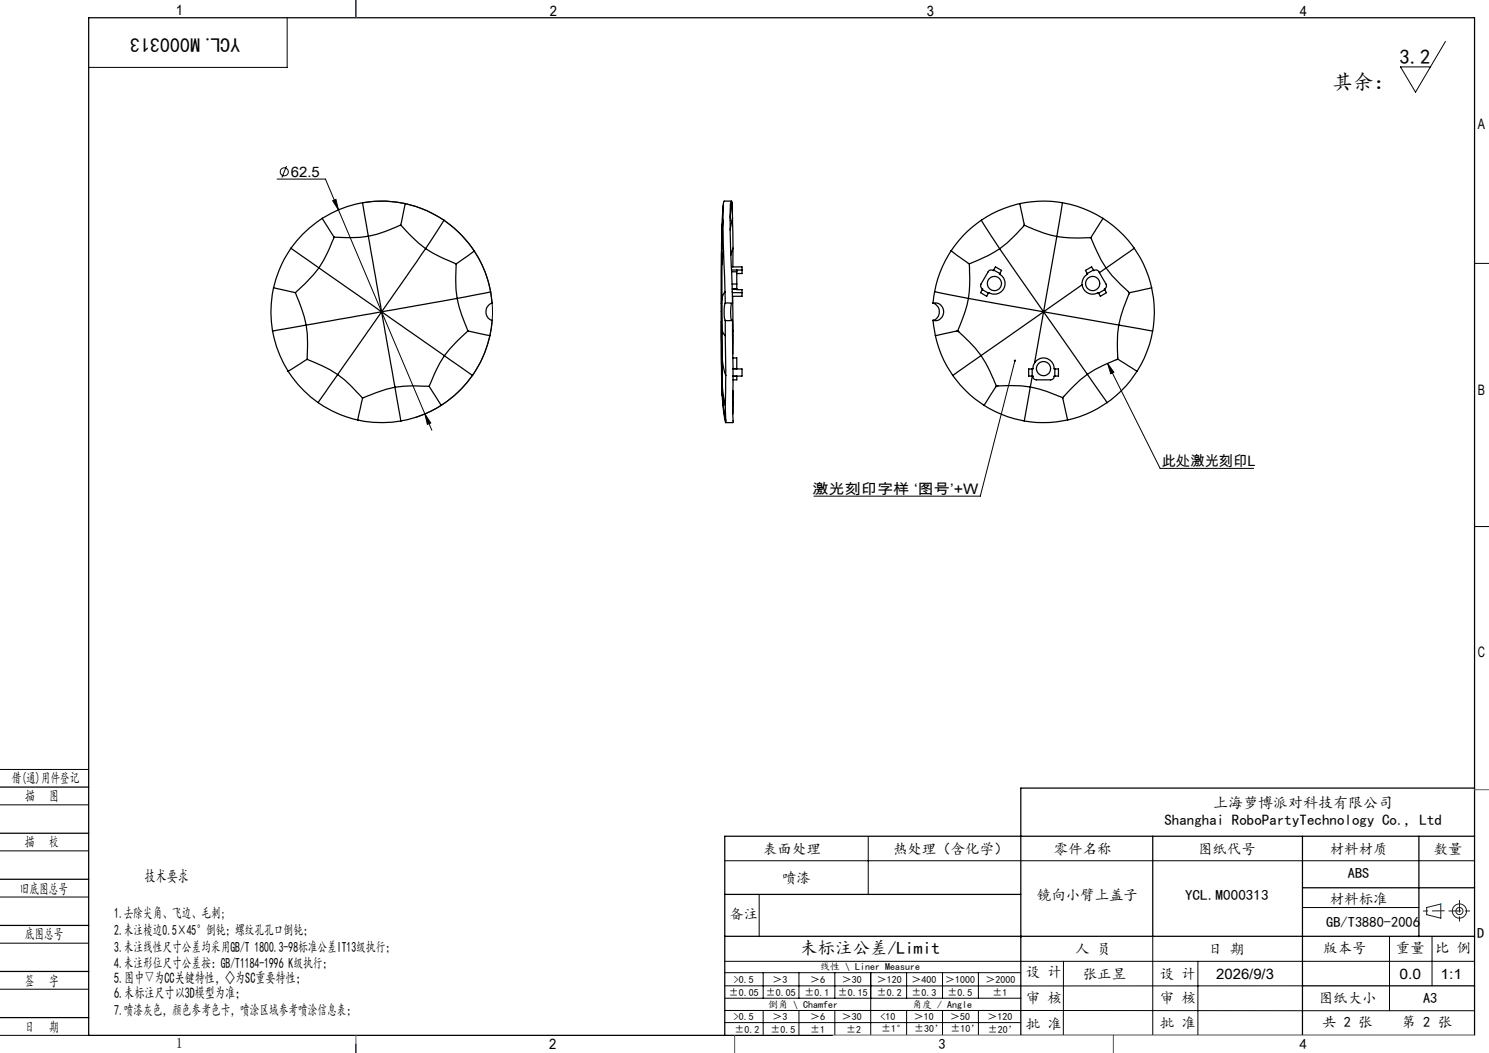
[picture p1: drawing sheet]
<svg xmlns="http://www.w3.org/2000/svg" width="420mm" height="297mm" viewBox="0 0 420 297" stroke-linecap="round" stroke-linejoin="round" font-family="sans-serif">
<g fill="none" stroke="#000" stroke-width=".28">
<path d="M100.4 0v5M81 5v14h-56M407.7 11.7l-8.4 14.3-4.3-7.1h8.5M78.2 50.5h13.6l3.7 8.7M80.8 46.8l-1.3 3.3M93.8 56.6l1-.4 .7 3zM95.5 59.2l24.3 57.5M102.3 57.2a31.3 31.3 0 0 1 35.7 23.4 31.3 31.3 0 0 1-20.9 37.2M415.9 74.3h4.1M119.8 116.7l1.7 2.6-1 .4zM119.8 116.7l2 4.7M286.3 101.7l-9.8 38.2h-46.9"/>
<path d="M312.4 102.5l1.8 2.5-.9 .4zM312.4 102.5l14.8 29.6h26.4M415.9 148.5h4.1M0 217h25M0 227h25M0 240h25M244.9 236v16.3M0 253h25M204.4 242.8h211.5M214.1 252.4v11.8M367.4 256h32.8M0 266h25"/>
<path d="M0 279h25M204.4 271.1h211.5M204.4 278.1h163M204.4 274.4h83.5M215.3 274.4v7.1M225.4 274.4v7.1M235.5 274.4v7.1M245.6 274.4v17.6M255.7 274.4v7.1M265.9 274.4v7.1M276 274.4v7.1M300 271.1l-.1 21"/>
<path d="M325.2 264.1v27.9M337.9 271.1v20.9M391.9 264.1v21M403.9 264.1v14M0 292h25M100.4 294.5v2.5M204.4 285l211.5 .1M204.4 288.4h83.5M204.5 281.5h83.5M215.3 285v7M225.4 285v7M235.5 285v7"/>
<path d="M255.7 285v7M265.9 285v7M276 285v7M287.9 292h128"/>
<circle cx="80.2" cy="48.5" r="1.14"/>
</g>
<g fill="none" stroke="#191924" stroke-width=".28">
<path d="M402.4 256l4-1v4l-4-1z"/>
<circle cx="411.7" cy="257" r="1"/>
<circle cx="411.7" cy="257" r="2"/>
</g>
<g fill="none" stroke="#000" stroke-width=".35">
<path d="M25 5h390.9v287h-390.9zM102.3 57.2l1.6 9.4M102.3 57.2a30.7 30.7 0 0 1 12 .2M102.3 57.2a31.6 31.6 0 0 0-11.4 4.4M114.3 57.4l-1.3 6.1M114.3 57.4a31 31 0 0 1 10.9 4.7M204 57.9l-.4 6v6.2M204.3 56.8l-.3 1.5-.1 3.8M204.3 56.7h2M206.1 57.4l-.1 .8a355.3 355.3 0 0 0 .6 25.4v2l-2-.1M206.1 57.4l-.1 .6M206.5 57.2l-.2-.5-.2 .7"/>
<path d="M206.5 57.2l.1 4.4M206.5 57.2l-.5 4.4M287.7 57.4l1.3 6.1M287.7 57.4l-2.7 .8a30.6 30.6 0 0 0-8.2 3.9M299.7 57.2l-1.6 9.5M299.7 57.2a32.3 32.3 0 0 1 11.4 4.4M299.7 57.2l-1.2-.2a32.2 32.2 0 0 0-10.8 .4M82.1 70l7.9 5.6M82.1 70a32.8 32.8 0 0 0-4.9 11.2M90 75.6l17.6 12.3M90 75.6l-3.3 3.7-3.4 3.2M90.9 61.6l3.4 5.3"/>
<path d="M90.9 61.6a33.4 33.4 0 0 0-8.8 8.4M94.3 66.9l-1.9 4.4-2.4 4.3M103.9 66.6l3.7 21.3M103.9 66.6l-4.9 .4-4.7-.1M113 63.5l3.3 3.4 3.8 3.2M113 63.5l-4.4 1.8-4.7 1.3M120.1 70.1l-12.5 17.8M120.1 70.1l4.2 2.4 4.4 1.9M125.2 62.1l-5.1 8M125.2 62.1a32.1 32.1 0 0 1 8.6 8.7M128.7 74.4l-.1 7.3 .3 2.5M133.8 70.8l-5.1 3.6"/>
<path d="M133.8 70.8a30.1 30.1 0 0 1 4.6 11.5M203.6 70.1l.1 4.3M203.6 70.1l-.1 15.6M203.6 63.8l-.1 21.9M203.7 74.4l-.1 9.8M203.7 63.2v.3M203.9 62.1l.2 8.7M203.9 62.1l-.3 8M204.1 70.8l.4 11.5M204.1 70.8l-.4 3.6M206.3 75.3h3v1.8h-1.5M206.3 76.2h3"/>
<path d="M206.3 76.7h1.5M206.6 61.6l.2 8.4M206.6 61.6l-.6 3.3M206.8 70l-.1 5.3M206.8 70l-.6 2M207.8 76.2v.5M207.8 76.7v3.4M268.3 70.7l5.1 3.7M268.3 70.7l-.6 1a30.7 30.7 0 0 0-4.1 10.6M273.4 74.4a56 56 0 0 1-.2 9.8M276.8 62.1l5.2 8.1M276.8 62.1l-1 .8a30.3 30.3 0 0 0-7.5 7.8"/>
<path d="M280.3 76.2l-.1 .1a1.01 1.01 0 0 0-1.5 .4l-2 3.4a1.07 1.07 0 0 0 .5 1.4l-.1 .2M280.3 76.2l.5-.9 1.7 1-.5 .8M280.3 76.2l1.7 .9M282 70.2a54.2 54.2 0 0 1-8.6 4.2M282 70.2l12.4 17.7M282 77.1l-.1 .2a3 3 0 0 1 1.2 4.2 3 3 0 0 1-4.2 1l-.1 .2M289 63.5a44.8 44.8 0 0 0 9.1 3.2M289 63.5l-4.9 5-2.1 1.7M298.1 66.7a48.4 48.4 0 0 0 9.6 .3M298.1 66.7l-3.7 21.2M306.7 77.1l.1 .2a3 3 0 0 0-1.2 4.2 3 3 0 0 0 4.2 1l.1 .2M307.7 67l2.9 6.4 1.4 2.2"/>
<path d="M308.4 76.2l.1 .1a1.01 1.01 0 0 1 1.5 .4l2 3.4a.99 .99 0 0 1-.5 1.4l.1 .2M308.4 76.2l-.5-.9-1.7 1 .5 .8M308.4 76.2l-1.7 .9M311.1 61.6l-3.4 5.4M311.1 61.6a32.4 32.4 0 0 1 8.8 8.4M312 75.6l1.6 2 5 5M312 75.6l-1.9 1.3M319.9 70l-7.9 5.6M319.9 70a31.8 31.8 0 0 1 4.9 11.2M76.9 93.4a32.2 32.2 0 0 0 4.4 11.3M77.2 81.2l6.1 1.3M77.2 81.2a32.9 32.9 0 0 0-.3 12.2"/>
<path d="M83.3 82.5l1.8 4.5 1.3 4.7M86.4 91.7l.3 4.9-.1 4.7M86.4 91.7l-9.5 1.7M107.6 87.9l17.7 12.4M107.6 87.9l3.8 21.3M107.6 87.9l-12.3 17.8M107.6 87.9l-21.2 3.8M128.9 84.2l-21.3 3.7M128.9 84.2l1.3 4.7 1.8 4.4M132 93.3l-3.4 3.3-3.3 3.7M132 93.3l6.2 1.4M138.2 94.7a31.3 31.3 0 0 1-4.9 11.2"/>
<path d="M138.4 82.3l-9.5 1.9M138.4 82.3l.4 3.2a2.56 2.56 0 0 0-1.7 2.4 2.56 2.56 0 0 0 1.7 2.5l-.6 4.3M138.8 85.5h-.1M138.8 90.3h-.1M203.5 90.7l.2 20.8M203.5 87.9l.2 12.4M203.5 85.7v2.2M203.5 87.9v2.8M203.5 90.7l.2 18.5M203.6 84.2l.2 9.1M203.6 84.2l-.1 3.7M203.8 93.3l.8 1.4"/>
<path d="M203.8 93.3l-.1 7M204.5 82.3l-.9 1.9M204.5 82.3l.1 3.2M204.6 90.4v4.3M204.6 85.5l-.3 1.7v2l.3 1.2M204.6 90.4l2-.1 .2 13v15.9h-2.2l.1-.5M204.6 94.7l.1 11.2M206.4 85.5a8.5 8.5 0 0 0 .1 4.9M206.5 80.1h1.3M206.6 81.5h1.2M206.6 82.5h2.7M206.6 93.3l.2 .1"/>
<path d="M206.7 83.6l.1 9.8M206.8 93.4l-.1 6.4M207.8 80.1v1.4M207.8 81.5v.2h1.5v1.9h-2.7M263.2 85.5h.1M263.2 90.4h.1M263.3 85.5a2.59 2.59 0 0 1 1.7 2.4 2.59 2.59 0 0 1-1.7 2.4M263.6 82.3l9.6 1.9M263.6 82.3l-.4 3.3a2.43 2.43 0 0 1 3 2.3 2.43 2.43 0 0 1-3 2.4l.6 4.4M263.8 94.7l.4 1.6a30 30 0 0 0 4.5 9.6M270.2 93.3l4.9 4.9 1.6 2.1M270.2 93.3l-6.4 1.4"/>
<path d="M273.2 84.2a52 52 0 0 1-3 9.1M273.2 84.2l21.2 3.7M277.1 81.7l-.5 .8 1.7 1.1 .5-.9M277.1 81.7l1.7 1M294.4 87.9l-17.7 12.4M294.4 87.9l-2.6 14.4M294.4 87.9l12.3 17.7M294.4 87.9l21.2 3.8M305.2 80.3l-10.8 7.6M311.6 81.7l.5 .8-1.7 1.1-.5-.9M311.6 81.7l-1.7 1M315.6 91.7l9.5 1.7"/>
<path d="M315.6 91.7l-.4 2.6 .1 7M318.6 82.6l-1.7 4.2-1.3 4.9M324.8 81.2l-6.2 1.4M324.8 81.2a29.9 29.9 0 0 1 .3 12.2M325.1 93.4a31.8 31.8 0 0 1-4.4 11.3M81.3 104.7a32.4 32.4 0 0 0 8.4 8.9M86.6 101.3l4.4 1.9 4.3 2.5M86.6 101.3l-5.3 3.4M89.7 113.6a30.9 30.9 0 0 0 11.2 4.9M95.3 105.7l3.7 3.1 3.3 3.5M95.3 105.7l-5.6 7.9M100.9 118.5a30.7 30.7 0 0 0 12.2 .2"/>
<path d="M102.3 112.3l-1.4 6.2M111.4 109.2l-2.4 .6-6.7 2.5M111.4 109.2l1.7 9.5M121 109l-4.7-.2-4.9 .4M121 109l3.5 5.3M124.5 114.3a30.9 30.9 0 0 1-11.4 4.4M125.3 100.3l-2.4 4.3-1.9 4.4M125.3 100.3l8 5.6M133.3 105.9a32.4 32.4 0 0 1-8.8 8.4M203.7 100.3l.2 2.4 .8 3.2M203.7 100.3l.1 8.7M203.7 109.2l.2 4.1 .8 5.4"/>
<path d="M203.7 109.2v2.3M203.7 111.6l.3 3.7 .6 3.8M203.7 111.5v.1M203.8 109l.8 5.3M203.8 109l-.1-.2v.4M204.6 114.3l.1 4.4M204.7 105.9l-.1 8.4M206.7 113.2l.1 .4M206.7 110.2l.1 3.4M206.7 101h1.1v3M206.8 113.6l-.1 3.2M206.8 104.1h2.5v2h-2.5"/>
<path d="M206.8 104h1M206.8 106.1h1M207.8 106.1v1h-1M207.8 104v.1M207.8 106.1h.1M268.7 105.9l1 1.2a31.7 31.7 0 0 0 7.9 7.2M276.7 100.3l-8 5.6M276.7 100.3l2.4 4.2 1.9 4.4M277.6 114.3l1.4 .9a32.8 32.8 0 0 0 9.9 3.5M281 108.9l7-.1 2.6 .3M281 108.9l-3.4 5.4M290.6 109.1l-1.7 9.6"/>
<path d="M290.6 109.1l4.7 1.3 4.4 1.7M291.1 104.1v2l-.5 3M292.4 101.7a3 3 0 0 1 3.3-.4 3 3 0 0 1 1.7 2.8h1.2v2h-1.2a.99 .99 0 0 1-1.1 1h-4a.97 .97 0 0 1-.9-1h-1.2v-2h1.2l.1-1.2zM297.5 104.1v2M299.7 112.1l1.4 6.4M301.1 118.5a31.8 31.8 0 0 1-12.2 .2M306.7 105.6l5.6 8M306.7 105.6l-2 1.6-5 4.9M312.3 113.6a30.7 30.7 0 0 1-11.2 4.9M315.3 101.3l5.4 3.4M315.3 101.3l-6.4 2.9-2.2 1.4M320.7 104.7a31.1 31.1 0 0 1-8.4 8.9"/>
<path d="M0 222h25M0 235h25M325.2 235.9v28.2M367.4 235.9v56.1M400.2 235.9v28.3M415.9 235.9h-211.5v56.1M415.9 222.3h-128v69.7M0 248h25M204.4 252.3h83.5M367.4 250.4h48.5M0 261h25M0 274h25"/>
<path d="M204.4 264.1h211.5M367.4 278.1h48.5M0 287h25"/>
<circle cx="280.5" cy="80" r="2.01"/>
<circle cx="308.2" cy="80" r="2"/>
<circle cx="294.3" cy="104" r="2"/>
</g>
<path d="M407.4 256.9l-5.9 .1M408.7 256.9h6M411.7 253.9v6" fill="none" stroke="#191924" stroke-width=".28" stroke-dasharray="6.3 1.3 1.3 1.3" stroke-dashoffset="3"/>
<path d="M235 292h180.9" fill="none" stroke="#c0c0c0" stroke-width=".28"/>
<path d="M100.4 0v5M415.9 222.7h4.1M100.4 292v5M207.2 292v5M314 292v5" fill="none" stroke="#00f" stroke-width=".28"/>
<path d="M406.4 255h.1" fill="none" stroke="#0ff" stroke-width=".28"/>
<g fill="#000">
<path d="M119.8 116.7l.7 3 1-.4zM93.8 56.6l1.7 2.6-.7-3z"/>
<path d="M312.4 102.5l1.8 2.5-.9 .4zM286 101.6a.33 .33 0 0 0 .1 .4 .33 .33 0 0 0 .5-.1 .33 .33 0 0 0-.3-.5v.3v-.3z"/>
</g>
<g font-size="5.8">
<text x="394.8" y="18">3.2</text>
<text x="375.8" y="25.2">其余：</text>
</g>
<text font-size="5.6" x="67.7" y="10.6" transform="rotate(-180 67.7 10.6)">YCL.M000313</text>
<text font-size="4.9" x="225.7" y="269">未标注公差/Limit</text>
<text font-size="4.7" x="40.8" y="248.8">技术要求</text>
<g font-size="4.2">
<text x="342.2" y="227.9">上海萝博派对科技有限公司</text>
<text x="328.5" y="232.8">Shanghai RoboPartyTechnology Co., Ltd</text>
<text x="32.2" y="277.4">5.图中▽为CC关键特性，◇为SC重要特性；</text>
<text x="32.2" y="281.6">6.未标注尺寸以3D模型为准；</text>
</g>
<g font-size="4.1">
<text x="49.6" y="4.3">1</text>
<text x="155.1" y="4.6">2</text>
<text x="261.4" y="4.6">3</text>
<text x="366.6" y="4.6">4</text>
<text x="416.9" y="36.3">A</text>
<text x="82.1" y="49.9">62.5</text>
<text x="416.9" y="111.3">B</text>
<text x="327.7" y="131.5">此处激光刻印L</text>
<text x="229.1" y="139.3">激光刻印字样 ‘图号’+W</text>
<text x="416.9" y="185.3">C</text>
<text x="3.3" y="220.9">借(通)用件登记</text>
<text x="7.1" y="226">描</text>
<text x="13.9" y="226">图</text>
<text x="7" y="238.9">描</text>
<text x="13.8" y="238.9">校</text>
<text x="215.3" y="240.8">表面处理</text>
<text x="251.9" y="240.8">热处理（含化学）</text>
<text x="297.3" y="240.8">零件名称</text>
<text x="337.9" y="240.8">图纸代号</text>
<text x="375.1" y="240.8">材料材质</text>
<text x="404.4" y="240.8">数量</text>
<text x="220.6" y="249">喷漆</text>
<text x="380.2" y="247.7">ABS</text>
<text x="5.6" y="252">旧底图总号</text>
<text x="292.5" y="253.7">镜向小臂上盖子</text>
<text x="334.3" y="253.7">YCL.M000313</text>
<text x="375.1" y="254.9">材料标准</text>
<text x="32.2" y="258.9">1.去除尖角、飞边、毛刺;</text>
<text x="32.2" y="263.6">2.未注棱边0.5×45°倒钝；螺纹孔孔口倒钝；</text>
<text x="205.7" y="259.3">备注</text>
<text x="374.1" y="261.4">GB/T3880-2006</text>
<text x="7" y="265">底图总号</text>
<text x="32.2" y="268.4">3.未注线性尺寸公差均采用GB/T 1800.3-98标准公差IT13级执行；</text>
<text x="303.3" y="269">人 员</text>
<text x="340.8" y="269">日 期</text>
<text x="373.2" y="268.7">版本号</text>
<text x="393.7" y="268.7">重量</text>
<text x="404.8" y="268.7">比 例</text>
<text x="416.7" y="264.6">D</text>
<text x="32.2" y="273.2">4.未注形位尺寸公差按：GB/T1184-1996 K级执行；</text>
<text x="289.3" y="275.5">设 计</text>
<text x="7" y="278">签</text>
<text x="13.8" y="278">字</text>
<text x="305.4" y="276">张正昱</text>
<text x="327.2" y="276">设 计</text>
<text x="343.1" y="276">2026/9/3</text>
<text x="394.8" y="276">0.0</text>
<text x="406.3" y="276">1:1</text>
<text x="32.2" y="286.4">7.喷漆灰色，颜色参考色卡，喷涂区域参考喷涂信息表；</text>
<text x="289.3" y="283">审 核</text>
<text x="327.2" y="282.9">审 核</text>
<text x="372" y="283">图纸大小</text>
<text x="401.4" y="283">A3</text>
<text x="7" y="291">日</text>
<text x="13.8" y="291">期</text>
<text x="289.3" y="290.1">批 准</text>
<text x="327.2" y="290">批 准</text>
<text x="373" y="289.8">共 2 张</text>
<text x="395.4" y="289.8">第 2 张</text>
<text x="49.6" y="295.6">1</text>
<text x="154.9" y="296">2</text>
<text x="264.7" y="296">3</text>
<text x="366.6" y="296">4</text>
</g>
<g font-size="2.8">
<text x="231.3" y="273.6">线性 \ Liner Measure</text>
<text x="205.6" y="280.8">±0.05</text>
<text x="207" y="277.2">&gt;0.5</text>
<text x="216" y="280.8">±0.05</text>
<text x="217.9" y="277.2">＞3</text>
<text x="227" y="280.8">±0.1</text>
<text x="228.5" y="277.2">＞6</text>
<text x="236.3" y="280.8">±0.15</text>
<text x="237.5" y="277.2">＞30</text>
<text x="247.4" y="277.2">＞120</text>
<text x="247.4" y="280.8">±0.2</text>
<text x="257.1" y="277.2">＞400</text>
<text x="257.1" y="280.8">±0.3</text>
<text x="266.6" y="277.2">＞1000</text>
<text x="267.3" y="280.8">±0.5</text>
<text x="278" y="277.2">＞2000</text>
<text x="279.9" y="280.8">±1</text>
<text x="207" y="287.8">&gt;0.5</text>
<text x="216.6" y="284.3">倒角 \ Chamfer</text>
<text x="217.9" y="287.8">＞3</text>
<text x="228.5" y="287.8">＞6</text>
<text x="237.5" y="287.8">＞30</text>
<text x="248.4" y="287.8">&lt;10</text>
<text x="257.3" y="284.3">角度 / Angle</text>
<text x="257.8" y="287.8">＞10</text>
<text x="268" y="287.8">＞50</text>
<text x="278.5" y="287.8">＞120</text>
<text x="207.1" y="291.3">±0.2</text>
<text x="217.3" y="291.3">±0.5</text>
<text x="228.5" y="291.3">±1</text>
<text x="238.7" y="291.3">±2</text>
<text x="248.6" y="291.1">±1°</text>
<text x="257.8" y="291.1">±30’</text>
<text x="268.1" y="291.1">±10’</text>
<text x="278.6" y="291.2">±20’</text>
</g>
</svg>
